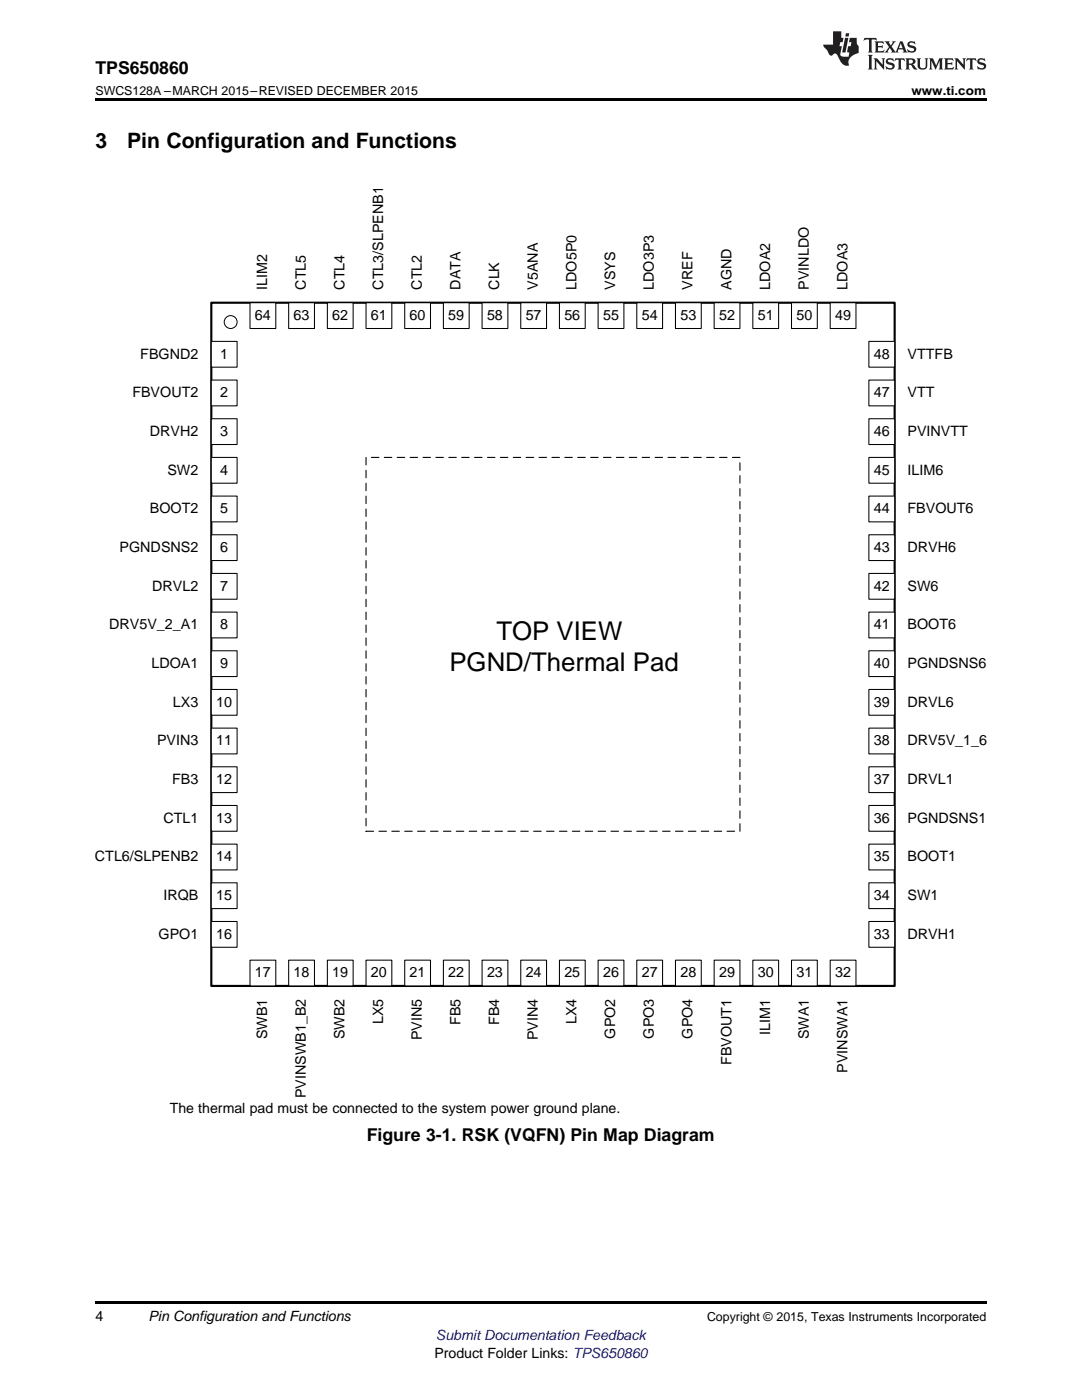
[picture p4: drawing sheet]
<svg xmlns="http://www.w3.org/2000/svg" width="216mm" height="279mm" viewBox="0 0 216 279" stroke-linecap="round" stroke-linejoin="round" font-family="sans-serif">
<path d="M19 259.7h177.8v.5h-177.8z" fill="#000"/>
<path d="M42.2 60.4h136.3v136.4h-136.3z" fill="none" stroke="#000" stroke-width=".43"/>
<path d="M42.2 68.1h5.1v5.2h-5.1z" fill-rule="evenodd" fill="#fff"/>
<path d="M42.2 68.1h5.1v5.2h-5.1z" fill="none" stroke="#000" stroke-width=".21"/>
<circle cx="46" cy="64.3" r="1.29" fill="#fff"/>
<circle cx="46" cy="64.3" r="1.29" fill="none" stroke="#000" stroke-width=".2"/>
<path d="M42.2 75.9h5.1v5.1h-5.1z" fill-rule="evenodd" fill="#fff"/>
<path d="M42.2 75.9h5.1v5.1h-5.1z" fill="none" stroke="#000" stroke-width=".21"/>
<path d="M42.2 83.6h5.1v5.1h-5.1z" fill-rule="evenodd" fill="#fff"/>
<path d="M42.2 83.6h5.1v5.1h-5.1z" fill="none" stroke="#000" stroke-width=".21"/>
<path d="M42.2 91.3h5.1v5.1h-5.1z" fill-rule="evenodd" fill="#fff"/>
<path d="M42.2 91.3h5.1v5.1h-5.1z" fill="none" stroke="#000" stroke-width=".21"/>
<path d="M42.2 99h5.1v5.1h-5.1z" fill-rule="evenodd" fill="#fff"/>
<path d="M42.2 99h5.1v5.1h-5.1z" fill="none" stroke="#000" stroke-width=".21"/>
<path d="M42.2 106.7h5.1v5.2h-5.1z" fill-rule="evenodd" fill="#fff"/>
<path d="M42.2 106.7h5.1v5.2h-5.1z" fill="none" stroke="#000" stroke-width=".21"/>
<path d="M42.2 114.4h5.1v5.2h-5.1z" fill-rule="evenodd" fill="#fff"/>
<path d="M42.2 114.4h5.1v5.2h-5.1z" fill="none" stroke="#000" stroke-width=".21"/>
<path d="M42.2 122.2h5.1v5.1h-5.1z" fill-rule="evenodd" fill="#fff"/>
<path d="M42.2 122.2h5.1v5.1h-5.1z" fill="none" stroke="#000" stroke-width=".21"/>
<path d="M42.2 129.9h5.1v5.1h-5.1z" fill-rule="evenodd" fill="#fff"/>
<path d="M42.2 129.9h5.1v5.1h-5.1z" fill="none" stroke="#000" stroke-width=".21"/>
<path d="M42.2 137.6h5.1v5.1h-5.1z" fill-rule="evenodd" fill="#fff"/>
<path d="M42.2 137.6h5.1v5.1h-5.1z" fill="none" stroke="#000" stroke-width=".21"/>
<path d="M42.2 145.3h5.1v5.2h-5.1z" fill-rule="evenodd" fill="#fff"/>
<path d="M42.2 145.3h5.1v5.2h-5.1z" fill="none" stroke="#000" stroke-width=".21"/>
<path d="M42.2 153h5.1v5.2h-5.1z" fill-rule="evenodd" fill="#fff"/>
<path d="M42.2 153h5.1v5.2h-5.1z" fill="none" stroke="#000" stroke-width=".21"/>
<path d="M42.2 160.7h5.1v5.2h-5.1z" fill-rule="evenodd" fill="#fff"/>
<path d="M42.2 160.7h5.1v5.2h-5.1z" fill="none" stroke="#000" stroke-width=".21"/>
<path d="M42.2 168.5h5.1v5.1h-5.1z" fill-rule="evenodd" fill="#fff"/>
<path d="M42.2 168.5h5.1v5.1h-5.1z" fill="none" stroke="#000" stroke-width=".21"/>
<path d="M42.2 176.2h5.1v5.1h-5.1z" fill-rule="evenodd" fill="#fff"/>
<path d="M42.2 176.2h5.1v5.1h-5.1z" fill="none" stroke="#000" stroke-width=".21"/>
<path d="M42.2 183.9h5.1v5.1h-5.1z" fill-rule="evenodd" fill="#fff"/>
<path d="M42.2 183.9h5.1v5.1h-5.1z" fill="none" stroke="#000" stroke-width=".21"/>
<path d="M57.6 191.6h5.1v5.2h-5.1z" fill-rule="evenodd" fill="#fff"/>
<path d="M57.6 191.6h5.1v5.2h-5.1z" fill="none" stroke="#000" stroke-width=".21"/>
<path d="M49.9 191.6h5.1v5.2h-5.1z" fill-rule="evenodd" fill="#fff"/>
<path d="M49.9 191.6h5.1v5.2h-5.1z" fill="none" stroke="#000" stroke-width=".21"/>
<path d="M173.4 68.1h5.1v5.2h-5.1z" fill-rule="evenodd" fill="#fff"/>
<path d="M173.4 68.1h5.1v5.2h-5.1z" fill="none" stroke="#000" stroke-width=".21"/>
<path d="M173.4 75.9h5.1v5.1h-5.1z" fill-rule="evenodd" fill="#fff"/>
<path d="M173.4 75.9h5.1v5.1h-5.1z" fill="none" stroke="#000" stroke-width=".21"/>
<path d="M173.4 83.6h5.1v5.1h-5.1z" fill-rule="evenodd" fill="#fff"/>
<path d="M173.4 83.6h5.1v5.1h-5.1z" fill="none" stroke="#000" stroke-width=".21"/>
<path d="M173.4 91.3h5.1v5.1h-5.1z" fill-rule="evenodd" fill="#fff"/>
<path d="M173.4 91.3h5.1v5.1h-5.1z" fill="none" stroke="#000" stroke-width=".21"/>
<path d="M173.4 99h5.1v5.1h-5.1z" fill-rule="evenodd" fill="#fff"/>
<path d="M173.4 99h5.1v5.1h-5.1z" fill="none" stroke="#000" stroke-width=".21"/>
<path d="M173.4 106.7h5.1v5.2h-5.1z" fill-rule="evenodd" fill="#fff"/>
<path d="M173.4 106.7h5.1v5.2h-5.1z" fill="none" stroke="#000" stroke-width=".21"/>
<path d="M173.4 114.4h5.1v5.2h-5.1z" fill-rule="evenodd" fill="#fff"/>
<path d="M173.4 114.4h5.1v5.2h-5.1z" fill="none" stroke="#000" stroke-width=".21"/>
<path d="M173.4 122.2h5.1v5.1h-5.1z" fill-rule="evenodd" fill="#fff"/>
<path d="M173.4 122.2h5.1v5.1h-5.1z" fill="none" stroke="#000" stroke-width=".21"/>
<path d="M173.4 129.9h5.1v5.1h-5.1z" fill-rule="evenodd" fill="#fff"/>
<path d="M173.4 129.9h5.1v5.1h-5.1z" fill="none" stroke="#000" stroke-width=".21"/>
<path d="M173.4 137.6h5.1v5.1h-5.1z" fill-rule="evenodd" fill="#fff"/>
<path d="M173.4 137.6h5.1v5.1h-5.1z" fill="none" stroke="#000" stroke-width=".21"/>
<path d="M173.4 145.3h5.1v5.2h-5.1z" fill-rule="evenodd" fill="#fff"/>
<path d="M173.4 145.3h5.1v5.2h-5.1z" fill="none" stroke="#000" stroke-width=".21"/>
<path d="M173.4 153h5.1v5.2h-5.1z" fill-rule="evenodd" fill="#fff"/>
<path d="M173.4 153h5.1v5.2h-5.1z" fill="none" stroke="#000" stroke-width=".21"/>
<path d="M173.4 160.7h5.1v5.2h-5.1z" fill-rule="evenodd" fill="#fff"/>
<path d="M173.4 160.7h5.1v5.2h-5.1z" fill="none" stroke="#000" stroke-width=".21"/>
<path d="M173.4 168.5h5.1v5.1h-5.1z" fill-rule="evenodd" fill="#fff"/>
<path d="M173.4 168.5h5.1v5.1h-5.1z" fill="none" stroke="#000" stroke-width=".21"/>
<path d="M173.4 176.2h5.1v5.1h-5.1z" fill-rule="evenodd" fill="#fff"/>
<path d="M173.4 176.2h5.1v5.1h-5.1z" fill="none" stroke="#000" stroke-width=".21"/>
<path d="M173.4 183.9h5.1v5.1h-5.1z" fill-rule="evenodd" fill="#fff"/>
<path d="M173.4 183.9h5.1v5.1h-5.1z" fill="none" stroke="#000" stroke-width=".21"/>
<path d="M73 191.6h5.2v5.2h-5.2z" fill-rule="evenodd" fill="#fff"/>
<path d="M73 191.6h5.2v5.2h-5.2z" fill="none" stroke="#000" stroke-width=".21"/>
<path d="M65.3 191.6h5.2v5.2h-5.2z" fill-rule="evenodd" fill="#fff"/>
<path d="M65.3 191.6h5.2v5.2h-5.2z" fill="none" stroke="#000" stroke-width=".21"/>
<path d="M88.5 191.6h5.1v5.2h-5.1z" fill-rule="evenodd" fill="#fff"/>
<path d="M88.5 191.6h5.1v5.2h-5.1z" fill="none" stroke="#000" stroke-width=".21"/>
<path d="M80.8 191.6h5.1v5.2h-5.1z" fill-rule="evenodd" fill="#fff"/>
<path d="M80.8 191.6h5.1v5.2h-5.1z" fill="none" stroke="#000" stroke-width=".21"/>
<path d="M103.9 191.6h5.2v5.2h-5.2z" fill-rule="evenodd" fill="#fff"/>
<path d="M103.9 191.6h5.2v5.2h-5.2z" fill="none" stroke="#000" stroke-width=".21"/>
<path d="M96.2 191.6h5.1v5.2h-5.1z" fill-rule="evenodd" fill="#fff"/>
<path d="M96.2 191.6h5.1v5.2h-5.1z" fill="none" stroke="#000" stroke-width=".21"/>
<path d="M119.3 191.6h5.2v5.2h-5.2z" fill-rule="evenodd" fill="#fff"/>
<path d="M119.3 191.6h5.2v5.2h-5.2z" fill="none" stroke="#000" stroke-width=".21"/>
<path d="M111.6 191.6h5.2v5.2h-5.2z" fill-rule="evenodd" fill="#fff"/>
<path d="M111.6 191.6h5.2v5.2h-5.2z" fill="none" stroke="#000" stroke-width=".21"/>
<path d="M134.8 191.6h5.1v5.2h-5.1z" fill-rule="evenodd" fill="#fff"/>
<path d="M134.8 191.6h5.1v5.2h-5.1z" fill="none" stroke="#000" stroke-width=".21"/>
<path d="M127.1 191.6h5.1v5.2h-5.1z" fill-rule="evenodd" fill="#fff"/>
<path d="M127.1 191.6h5.1v5.2h-5.1z" fill="none" stroke="#000" stroke-width=".21"/>
<path d="M150.2 191.6h5.2v5.2h-5.2z" fill-rule="evenodd" fill="#fff"/>
<path d="M150.2 191.6h5.2v5.2h-5.2z" fill="none" stroke="#000" stroke-width=".21"/>
<path d="M142.5 191.6h5.1v5.2h-5.1z" fill-rule="evenodd" fill="#fff"/>
<path d="M142.5 191.6h5.1v5.2h-5.1z" fill="none" stroke="#000" stroke-width=".21"/>
<path d="M165.7 191.6h5.1v5.2h-5.1z" fill-rule="evenodd" fill="#fff"/>
<path d="M165.7 191.6h5.1v5.2h-5.1z" fill="none" stroke="#000" stroke-width=".21"/>
<path d="M157.9 191.6h5.2v5.2h-5.2z" fill-rule="evenodd" fill="#fff"/>
<path d="M157.9 191.6h5.2v5.2h-5.2z" fill="none" stroke="#000" stroke-width=".21"/>
<path d="M57.6 60.4h5.1v5.2h-5.1z" fill-rule="evenodd" fill="#fff"/>
<path d="M57.6 60.4h5.1v5.2h-5.1z" fill="none" stroke="#000" stroke-width=".21"/>
<path d="M49.9 60.4h5.1v5.2h-5.1z" fill-rule="evenodd" fill="#fff"/>
<path d="M49.9 60.4h5.1v5.2h-5.1z" fill="none" stroke="#000" stroke-width=".21"/>
<path d="M73 60.4h5.2v5.2h-5.2z" fill-rule="evenodd" fill="#fff"/>
<path d="M73 60.4h5.2v5.2h-5.2z" fill="none" stroke="#000" stroke-width=".21"/>
<path d="M65.3 60.4h5.2v5.2h-5.2z" fill-rule="evenodd" fill="#fff"/>
<path d="M65.3 60.4h5.2v5.2h-5.2z" fill="none" stroke="#000" stroke-width=".21"/>
<path d="M88.5 60.4h5.1v5.2h-5.1z" fill-rule="evenodd" fill="#fff"/>
<path d="M88.5 60.4h5.1v5.2h-5.1z" fill="none" stroke="#000" stroke-width=".21"/>
<path d="M80.8 60.4h5.1v5.2h-5.1z" fill-rule="evenodd" fill="#fff"/>
<path d="M80.8 60.4h5.1v5.2h-5.1z" fill="none" stroke="#000" stroke-width=".21"/>
<path d="M103.9 60.4h5.2v5.2h-5.2z" fill-rule="evenodd" fill="#fff"/>
<path d="M103.9 60.4h5.2v5.2h-5.2z" fill="none" stroke="#000" stroke-width=".21"/>
<path d="M96.2 60.4h5.1v5.2h-5.1z" fill-rule="evenodd" fill="#fff"/>
<path d="M96.2 60.4h5.1v5.2h-5.1z" fill="none" stroke="#000" stroke-width=".21"/>
<path d="M119.3 60.4h5.2v5.2h-5.2z" fill-rule="evenodd" fill="#fff"/>
<path d="M119.3 60.4h5.2v5.2h-5.2z" fill="none" stroke="#000" stroke-width=".21"/>
<path d="M111.6 60.4h5.2v5.2h-5.2z" fill-rule="evenodd" fill="#fff"/>
<path d="M111.6 60.4h5.2v5.2h-5.2z" fill="none" stroke="#000" stroke-width=".21"/>
<path d="M134.8 60.4h5.1v5.2h-5.1z" fill-rule="evenodd" fill="#fff"/>
<path d="M134.8 60.4h5.1v5.2h-5.1z" fill="none" stroke="#000" stroke-width=".21"/>
<path d="M127.1 60.4h5.1v5.2h-5.1z" fill-rule="evenodd" fill="#fff"/>
<path d="M127.1 60.4h5.1v5.2h-5.1z" fill="none" stroke="#000" stroke-width=".21"/>
<path d="M150.2 60.4h5.2v5.2h-5.2z" fill-rule="evenodd" fill="#fff"/>
<path d="M150.2 60.4h5.2v5.2h-5.2z" fill="none" stroke="#000" stroke-width=".21"/>
<path d="M142.5 60.4h5.1v5.2h-5.1z" fill-rule="evenodd" fill="#fff"/>
<path d="M142.5 60.4h5.1v5.2h-5.1z" fill="none" stroke="#000" stroke-width=".21"/>
<path d="M165.7 60.4h5.1v5.2h-5.1z" fill-rule="evenodd" fill="#fff"/>
<path d="M165.7 60.4h5.1v5.2h-5.1z" fill="none" stroke="#000" stroke-width=".21"/>
<path d="M157.9 60.4h5.2v5.2h-5.2z" fill-rule="evenodd" fill="#fff"/>
<path d="M157.9 60.4h5.2v5.2h-5.2z" fill="none" stroke="#000" stroke-width=".21"/>
<path d="M73 91.3h74.6v74.6h-74.6z" fill="none" stroke="#000" stroke-width=".21" stroke-dasharray="1.5 1.1"/>
<path d="M19 19.5h177.8v.5h-177.8z" fill="#000"/>
<g fill="#231f20">
<path d="M172.5 7.6l-.1 .5 .4-.2h.6v.1v2.1l-.2 .4h.9l-.2-.4v-2.1l.1-.1h.5l.5 .2-.2-.5zM174.5 8.3l.2 .3v1.5l-.2 .4h1.8l.2-.6a1.04 1.04 0 0 1-1.3 .2v-.7h.6l.3 .2v-.6l-.3 .2h-.6v-.6l.8-.1 .4 .3-.2-.5zM176.5 8.3l.9 1.1-.9 1.1h.8l-.2-.2 .4-.7 .5 .7-.2 .2h1.5l-.2-.2 .2-.4h.9l.1 .4-.2 .2h1l-.3-.3-.7-1.9h-.5l-.9 2-.8-1 .9-1h-.8l.1 .3-.4 .5-.3-.6 .1-.2zM179.7 8.6l.4 1h-.7zM181.3 8.4a.63 .63 0 0 0-.2 .7 .63 .63 0 0 0 .6 .4l.6 .2 .1 .2a.75 .75 0 0 1-.7 .4 .75 .75 0 0 1-.6-.5l.1 .7 .1-.1a1.11 1.11 0 0 0 1.5-.6 1.13 1.13 0 0 0-1.2-.8l-.1-.4a1.04 1.04 0 0 1 1.2 .2l-.2-.5-.2 .1-.4-.2zM173.2 10.9l.2 .4v2.2l-.2 .4h1l-.3-.4v-2.2l.3-.4zM174.3 11.6l.3 .4v1.5l-.3 .4h.8l-.2-.4v-1.3l1.5 1.7v-1.9l.2-.4h-.7l.2 .4v.9l-1.1-1.3zM177 11.8a.62 .62 0 0 0-.2 .7 .62 .62 0 0 0 .6 .4l.6 .1 .1 .3a.76 .76 0 0 1-.7 .3 .76 .76 0 0 1-.7-.4l.2 .7 .1-.1a1.11 1.11 0 0 0 1.5-.6 1.13 1.13 0 0 0-1.2-.8l-.1-.4a1.04 1.04 0 0 1 1.2 .2l-.2-.6-.2 .1-.5-.1zM178.7 11.6l-.2 .6a.61 .61 0 0 1 .8-.3v1.6l-.2 .4h.9l-.2-.4v-1.6a.63 .63 0 0 1 .7 .3l-.1-.6zM180.6 11.6l.3 .4v1.5l-.3 .4h1l-.2-.2-.1-.8 .6 .2a.76 .76 0 0 0 1.2 .7l-1-1a.58 .58 0 0 0 .6-.5 .58 .58 0 0 0-.5-.6zM181.4 11.9h.1a.45 .45 0 0 1 .5 .1 .45 .45 0 0 1 .1 .5l-.8 .2zM182.9 11.6l.2 .2a2.17 2.17 0 0 0 .3 1.9 .99 .99 0 0 0 1.6-.6v-1.1l.2-.4h-.7l.2 .2a1.92 1.92 0 0 1-.2 1.8 .6 .6 0 0 1-.9-.5v-1.1l.2-.4zM185.4 11.6l.2 .4v1.5l-.2 .4h.7l-.2-.4v-1.4l.8 1.8 .8-1.8v1.4l-.2 .4h.9l-.2-.4v-1.5l.2-.4h-.8l-.6 1.5-.6-1.5zM188.4 11.6l.2 .4v1.5l-.2 .4h1.8l.1-.6a1.04 1.04 0 0 1-1.2 .1v-.6h.5l.4 .2v-.6l-.4 .2h-.5v-.7h.8l.3 .3-.1-.6zM190.5 11.6l.2 .4v1.5l-.2 .4h.7l-.2-.4v-1.3l1.5 1.7v-1.9l.2-.4h-.7l.2 .4v.9l-1.1-1.3zM192.9 11.6l-.1 .6a.61 .61 0 0 1 .7-.3l.1 1.6-.3 .4h1l-.3-.4 .1-1.6a.63 .63 0 0 1 .7 .3l-.1-.6zM195.2 11.8a.62 .62 0 0 0-.2 .7 .62 .62 0 0 0 .6 .4l.6 .1 .1 .3a.76 .76 0 0 1-.7 .3 .76 .76 0 0 1-.6-.4l.1 .7 .1-.1a1.11 1.11 0 0 0 1.6-.6 1.13 1.13 0 0 0-1.3-.8l-.1-.4a1.04 1.04 0 0 1 1.2 .2l-.1-.6-.2 .1-.5-.1z"/>
<path d="M166.2 6.3v2.6h-1.9v.4l.8 .9a.91 .91 0 0 0 1 .8 .56 .56 0 0 1 .5-.3 .56 .56 0 0 1 .5 .3l.4 .8a1.53 1.53 0 0 0 1.9 1.2 1.54 1.54 0 0 1 1-2.1l.9-.3v-1.4a1.52 1.52 0 0 1-.4-1.6h-1.3l-.2 .8h.5l-.2 .8h-.5l-.1 1v.2l.4 .1-.2 .8a1.93 1.93 0 0 1-1.6-.3l.3-1.8h-.5l.2-.8h.4l.2-.8h-.4v-1.3zM168.6 7.6l-.6 2.9h.7l.6-2.9zM168.8 6.6l-.1 .7h.6l.2-.7z"/>
</g>
<g font-size="5.1">
<text x="99.1" y="127.7">TOP VIEW</text>
<text x="89.7" y="133.9">PGND/Thermal Pad</text>
</g>
<g font-size="4.2">
<text x="19" y="29.6">3</text>
<text x="25.4" y="29.6">Pin Configuration and Functions</text>
</g>
<g font-size="3.5">
<text x="19" y="14.8">TPS650860</text>
<text x="73.2" y="227.8">Figure 3-1. RSK (VQFN) Pin Map Diagram</text>
</g>
<g font-size="2.9">
<text x="53.3" y="57.8" transform="rotate(-90 53.3 57.8)">ILIM2</text>
<text x="61" y="57.8" transform="rotate(-90 61 57.8)">CTL5</text>
<text x="68.8" y="57.8" transform="rotate(-90 68.8 57.8)">CTL4</text>
<text x="76.5" y="57.8" transform="rotate(-90 76.5 57.8)">CTL3/SLPENB1</text>
<text x="84.2" y="57.8" transform="rotate(-90 84.2 57.8)">CTL2</text>
<text x="91.9" y="57.8" transform="rotate(-90 91.9 57.8)">DATA</text>
<text x="99.6" y="57.8" transform="rotate(-90 99.6 57.8)">CLK</text>
<text x="107.3" y="57.8" transform="rotate(-90 107.3 57.8)">V5ANA</text>
<text x="115.1" y="57.8" transform="rotate(-90 115.1 57.8)">LDO5P0</text>
<text x="122.8" y="57.8" transform="rotate(-90 122.8 57.8)">VSYS</text>
<text x="130.5" y="57.8" transform="rotate(-90 130.5 57.8)">LDO3P3</text>
<text x="138.2" y="57.8" transform="rotate(-90 138.2 57.8)">VREF</text>
<text x="145.9" y="57.8" transform="rotate(-90 145.9 57.8)">AGND</text>
<text x="153.6" y="57.8" transform="rotate(-90 153.6 57.8)">LDOA2</text>
<text x="161.4" y="57.8" transform="rotate(-90 161.4 57.8)">PVINLDO</text>
<text x="169.1" y="57.8" transform="rotate(-90 169.1 57.8)">LDOA3</text>
<text x="50.9" y="63.8">64</text>
<text x="58.6" y="63.8">63</text>
<text x="66.3" y="63.8">62</text>
<text x="74" y="63.8">61</text>
<text x="81.7" y="63.8">60</text>
<text x="89.5" y="63.8">59</text>
<text x="97.2" y="63.8">58</text>
<text x="104.9" y="63.8">57</text>
<text x="112.6" y="63.8">56</text>
<text x="120.3" y="63.8">55</text>
<text x="128" y="63.8">54</text>
<text x="135.8" y="63.8">53</text>
<text x="143.5" y="63.8">52</text>
<text x="151.2" y="63.8">51</text>
<text x="158.9" y="63.8">50</text>
<text x="166.6" y="63.8">49</text>
<text x="28" y="71.6">FBGND2</text>
<text x="43.9" y="71.6">1</text>
<text x="174.4" y="71.6">48</text>
<text x="181.1" y="71.6">VTTFB</text>
<text x="26.4" y="79.3">FBVOUT2</text>
<text x="43.9" y="79.3">2</text>
<text x="174.4" y="79.3">47</text>
<text x="181.1" y="79.3">VTT</text>
<text x="29.9" y="87">DRVH2</text>
<text x="43.9" y="87">3</text>
<text x="174.4" y="87">46</text>
<text x="181.1" y="87">PVINVTT</text>
<text x="33.4" y="94.7">SW2</text>
<text x="43.9" y="94.7">4</text>
<text x="174.4" y="94.7">45</text>
<text x="181.1" y="94.7">ILIM6</text>
<text x="29.9" y="102.4">BOOT2</text>
<text x="43.9" y="102.4">5</text>
<text x="174.4" y="102.4">44</text>
<text x="181.1" y="102.4">FBVOUT6</text>
<text x="23.9" y="110.2">PGNDSNS2</text>
<text x="43.9" y="110.2">6</text>
<text x="174.4" y="110.2">43</text>
<text x="181.1" y="110.2">DRVH6</text>
<text x="30.4" y="117.9">DRVL2</text>
<text x="43.9" y="117.9">7</text>
<text x="174.4" y="117.9">42</text>
<text x="181.1" y="117.9">SW6</text>
<text x="21.8" y="125.6">DRV5V_2_A1</text>
<text x="43.9" y="125.6">8</text>
<text x="174.4" y="125.6">41</text>
<text x="181.1" y="125.6">BOOT6</text>
<text x="30.2" y="133.3">LDOA1</text>
<text x="43.9" y="133.3">9</text>
<text x="174.4" y="133.3">40</text>
<text x="181.1" y="133.3">PGNDSNS6</text>
<text x="34.5" y="141">LX3</text>
<text x="43.1" y="141">10</text>
<text x="174.4" y="141">39</text>
<text x="181.1" y="141">DRVL6</text>
<text x="31.3" y="148.7">PVIN3</text>
<text x="43.1" y="148.7">11</text>
<text x="174.4" y="148.7">38</text>
<text x="181.1" y="148.7">DRV5V_1_6</text>
<text x="34.4" y="156.5">FB3</text>
<text x="43.1" y="156.5">12</text>
<text x="174.4" y="156.5">37</text>
<text x="181.1" y="156.5">DRVL1</text>
<text x="32.6" y="164.2">CTL1</text>
<text x="43.1" y="164.2">13</text>
<text x="174.4" y="164.2">36</text>
<text x="181.1" y="164.2">PGNDSNS1</text>
<text x="18.9" y="171.9">CTL6/SLPENB2</text>
<text x="43.1" y="171.9">14</text>
<text x="174.4" y="171.9">35</text>
<text x="181.1" y="171.9">BOOT1</text>
<text x="32.6" y="179.6">IRQB</text>
<text x="43.1" y="179.6">15</text>
<text x="174.4" y="179.6">34</text>
<text x="181.1" y="179.6">SW1</text>
<text x="31.6" y="187.3">GPO1</text>
<text x="43.1" y="187.3">16</text>
<text x="174.4" y="187.3">33</text>
<text x="181.1" y="187.3">DRVH1</text>
<text x="50.9" y="195.1">17</text>
<text x="58.6" y="195.1">18</text>
<text x="66.3" y="195.1">19</text>
<text x="74" y="195.1">20</text>
<text x="81.7" y="195.1">21</text>
<text x="89.5" y="195.1">22</text>
<text x="97.2" y="195.1">23</text>
<text x="104.9" y="195.1">24</text>
<text x="112.6" y="195.1">25</text>
<text x="120.3" y="195.1">26</text>
<text x="128" y="195.1">27</text>
<text x="135.8" y="195.1">28</text>
<text x="143.5" y="195.1">29</text>
<text x="151.2" y="195.1">30</text>
<text x="158.9" y="195.1">31</text>
<text x="166.6" y="195.1">32</text>
<text x="53.3" y="207.4" transform="rotate(-90 53.3 207.4)">SWB1</text>
<text x="68.8" y="207.4" transform="rotate(-90 68.8 207.4)">SWB2</text>
<text x="76.5" y="204.4" transform="rotate(-90 76.5 204.4)">LX5</text>
<text x="84.2" y="207.6" transform="rotate(-90 84.2 207.6)">PVIN5</text>
<text x="91.9" y="204.6" transform="rotate(-90 91.9 204.6)">FB5</text>
<text x="99.6" y="204.6" transform="rotate(-90 99.6 204.6)">FB4</text>
<text x="107.3" y="207.6" transform="rotate(-90 107.3 207.6)">PVIN4</text>
<text x="115.1" y="204.4" transform="rotate(-90 115.1 204.4)">LX4</text>
<text x="122.8" y="207.3" transform="rotate(-90 122.8 207.3)">GPO2</text>
<text x="130.5" y="207.3" transform="rotate(-90 130.5 207.3)">GPO3</text>
<text x="138.2" y="207.3" transform="rotate(-90 138.2 207.3)">GPO4</text>
<text x="153.6" y="206.5" transform="rotate(-90 153.6 206.5)">ILIM1</text>
<text x="161.4" y="207.4" transform="rotate(-90 161.4 207.4)">SWA1</text>
<text x="145.9" y="212.5" transform="rotate(-90 145.9 212.5)">FBVOUT1</text>
<text x="169.1" y="214.1" transform="rotate(-90 169.1 214.1)">PVINSWA1</text>
<text x="61" y="219.2" transform="rotate(-90 61 219.2)">PVINSWB1_B2</text>
</g>
<g font-size="2.8">
<text x="33.9" y="222.1">The thermal pad must be connected to the system power ground plane.</text>
<text x="19" y="263.6">4</text>
<text x="29.6" y="263.6">Pin Configuration and Functions</text>
<text x="86.7" y="270.9">Product Folder Links: TPS650860</text>
</g>
<text font-size="2.8" fill="#00f" x="87" y="267.4">Submit Documentation Feedback</text>
<g font-size="2.5">
<text x="19" y="19">SWCS128A –MARCH 2015–REVISED DECEMBER 2015</text>
<text x="181.9" y="19">www.ti.com</text>
<text x="141.1" y="263.6">Copyright © 2015, Texas Instruments Incorporated</text>
</g>
</svg>
